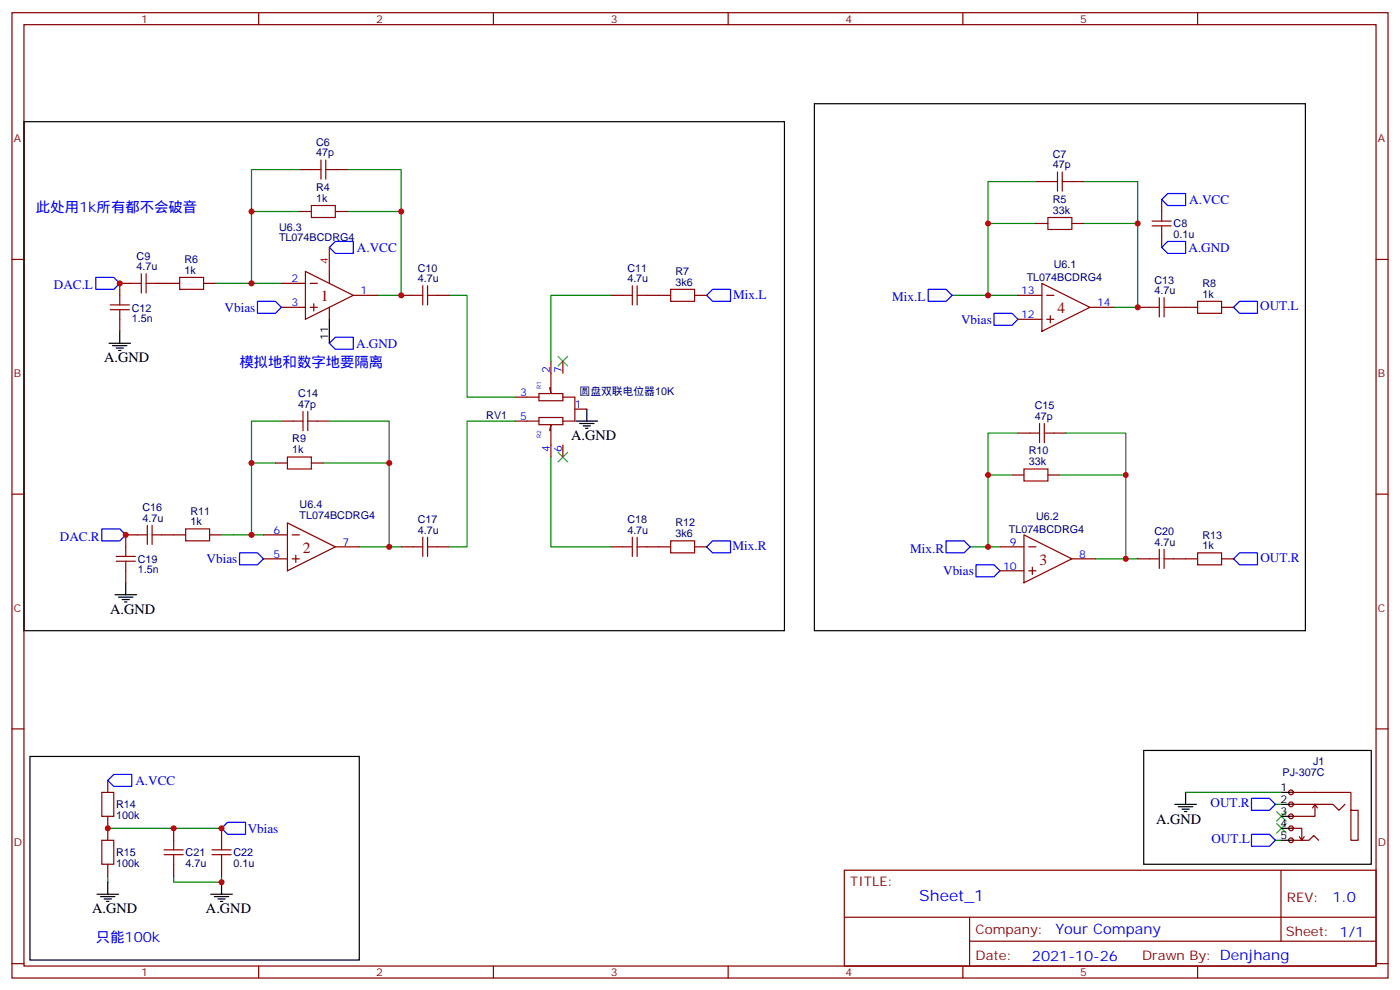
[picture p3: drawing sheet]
<svg xmlns="http://www.w3.org/2000/svg" width="412mm" height="292mm" viewBox="0 0 412 292" stroke-linecap="round" stroke-linejoin="round" font-family="sans-serif">
<g fill="none" stroke="#870000" stroke-width=".35">
<path d="M3.5 3.7h405.4v284.4h-405.4zM7.1 7.3h398.2v277.3h-398.2zM76.2 3.7v3.6M145.3 3.7v3.6M214.5 3.7v3.6M283.6 3.7v3.6M352.8 3.7v3.6M3.5 76.4h3.6M405.3 76.4h3.6M3.5 145.6h3.6M405.3 145.6h3.6M3.5 214.7h3.6"/>
<path d="M405.3 214.7h3.6M248.7 256.3h156.6v28.3h-156.6zM377.3 256.4v20.8M248.7 270.2h156.5M285.6 277.2h119.6M285.6 270.2v14.1M3.5 283.8h3.6M76.2 284.6v3.5M145.3 284.6v3.5M214.5 284.6v3.5M283.6 284.6v3.5M352.8 284.6v3.5"/>
<path d="M405.3 283.8h3.6"/>
</g>
<path d="M376.1 239l2.8 2.9M378.9 239l-2.8 2.9M376.1 242.6l2.8 2.8M378.9 242.6l-2.8 2.8" fill="none" stroke="#3c3" stroke-width=".35"/>
<path d="M349.2 233.4h28.3M375.7 236.9h1.8M375.7 247.5h1.8" fill="none" stroke="#008700" stroke-width=".35"/>
<path d="M346.1 236.9h6.3M347.1 237.6h4.3M348.2 238.3h2.1M348.9 239h.7M349.2 233.4v3.5" fill="none" stroke="#000" stroke-width=".35"/>
<path d="M368.7 235.2h5.2l1.8 1.7-1.8 1.8h-5.2zM368.7 245.7h5.2l1.8 1.8-1.8 1.8h-5.2z" fill="none" stroke="#00f" stroke-width=".35"/>
<g fill="#f0f0f0" stroke="#870000" stroke-width=".35">
<circle cx="380.3" cy="247.5" r=".71"/>
<circle cx="380.3" cy="244" r=".71"/>
<circle cx="380.3" cy="240.5" r=".71"/>
<circle cx="380.3" cy="236.9" r=".71"/>
<circle cx="380.3" cy="233.4" r=".71"/>
</g>
<g fill="none" stroke="#000" stroke-width=".35">
<path d="M7.1 35.8h224v150h-224zM239.9 30.6h144.6v155.2h-144.6zM35.3 97.6v3.5M97 94.1v7M32.1 101.1h6.4M33.2 101.8h4.2M34.2 102.5h2.1M34.9 103.2h.7M169.7 124h6.3M170.7 124.7h4.3M171.8 125.4h2.1M172.5 126.2h.7"/>
<path d="M172.9 120.5v3.5M33.9 175.2h6.3M34.9 175.9h4.3M36 176.6h2.1M36.7 177.3h.7M37 171.7v3.5M8.8 222.8h97v60h-97zM336.9 221.1h67v33.5h-67zM377.5 233.4h3.5M377.5 236.9h3.5M31.7 259.9v3.5M65.3 259.9v3.5"/>
<path d="M377.5 240.5h3.5M377.5 244h3.5M377.5 247.5h3.5M28.6 263.4h6.3M29.6 264.1h4.3M30.7 264.8h2.1M31.4 265.5h.7M62.1 263.4h6.3M63.1 264.1h4.3M64.2 264.8h2.1M64.9 265.5h.7"/>
</g>
<g fill="none" stroke="#870000" stroke-width=".35">
<path d="M88.2 50h3.5M98.8 50h3.5M305.2 53.5h3.5M315.7 53.5h3.6M342.2 58.8v3.5M88.2 62.3h3.5M90 79.9l14.1 7.1-14.1 7.1zM97 79.9v3.6M98.8 62.3h3.5M305.2 65.8h3.5M315.7 65.8h3.6M342.2 69.4v3.5"/>
<path d="M35.3 94.1v3.5M38.8 83.5h-3.5v3.5M45.9 83.5h7M60 83.5h3.5M82.9 83.5h7.1M82.9 90.5h7.1M91.4 83.5h2.1M91.4 90.5h2.1M92.4 89.5v2.1M97 90.5v3.6M104.1 87h7M118.2 87h3.5"/>
<path d="M128.8 87h3.5M179.9 87h3.5M190.5 87h7.1M204.6 87h3.5M299.9 87h7M299.9 94.1h7M306.9 83.5l14.1 7-14.1 7.1zM308.3 87h2.1M308.3 94.1h2.1M309.4 93v2.1M321 90.5h7.1M335.1 90.5h3.6"/>
<path d="M345.7 90.5h7.1M359.8 90.5h3.6M151.7 117h7M158.7 115.9h7.1v2.1h-7.1zM162.3 106.4v9.5l-.4-1.7M165.8 117h3.5v7h-3.5M165.8 106.4v3.5M81.1 136.4h3.6M82.9 124h3.5M91.7 136.4h3.5M93.5 124h3.5M151.7 124h7"/>
<path d="M158.7 123h7.1v2.1h-7.1zM161.9 126.9l.4-1.8v9.5M165.8 131.1v3.5M169.3 120.5h3.6M298.1 139.9h3.5M299.9 127.6h3.5M308.7 139.9h3.5M310.4 127.6h3.6M40.6 157.6h-3.6v3.5M47.6 157.6h7.1M61.7 157.6h3.6M77.6 157.6h7.1"/>
<path d="M84.7 154l14.1 7.1-14.1 7zM86.1 157.6h2.1M301.6 157.6l14.1 7-14.1 7.1zM37 168.1v3.6M77.6 164.6h7.1M86.1 164.6h2.1M87.1 163.5v2.2M98.8 161.1h7M118.2 161.1h3.5M128.8 161.1h3.5M179.9 161.1h3.5M190.5 161.1h7.1"/>
<path d="M204.6 161.1h3.5M294.6 161.1h7M294.6 168.1h7M303 161.1h2.2M303 168.1h2.2M304.1 167.1v2.1M315.7 164.6h7.1M335.1 164.6h3.6M345.7 164.6h7.1M359.8 164.6h3.6M31.7 229.9v3.5M380.3 236.9h12.3l1.8 1.8 1.8-1.8"/>
<path d="M380.3 233.4h17.6v5.3h2.1v8.8h-2.1v-8.8M387.3 236.9v3.6h-7M387.3 236.9l.8 1.1M387.3 236.9l-.7 1.1M31.7 240.5v7M31.7 254.6v3.5M51.2 244v3.5M51.2 254.6v3.5M65.3 244v3.5M65.3 254.6v3.5M380.3 247.5h5.3l1.4-1.4 1.4 1.4M380.3 244h3.2v3.5"/>
<path d="M382.8 246.5l.7 1M384.2 246.5l-.7 1"/>
</g>
<g fill="none" stroke="#00f" stroke-width=".35">
<path d="M344 57h5.2v3.5h-5.2l-1.8-1.7zM98.8 71.1h5.3v3.5h-5.3l-1.8-1.7zM342.2 72.9l1.8-1.8h5.2v3.5h-5.2zM28.2 81.7h5.3l1.8 1.8-1.8 1.7h-5.3zM75.8 88.8h5.3l1.8 1.7-1.8 1.8h-5.3zM208.1 87l1.8-1.8h5.3v3.6h-5.3zM273.4 85.2h5.3l1.8 1.8-1.8 1.8h-5.3zM292.8 92.3h5.3l1.8 1.8-1.8 1.7h-5.3zM365.1 88.8h5.3v3.5h-5.3l-1.7-1.8zM97 101.1l1.8-1.8h5.3v3.6h-5.3zM30 155.8h5.3l1.7 1.8-1.7 1.7h-5.3zM278.7 159.3h5.3l1.8 1.8-1.8 1.7h-5.3z"/>
<path d="M70.6 162.8h5.2l1.8 1.8-1.8 1.8h-5.2zM208.1 161.1l1.8-1.8h5.3v3.5h-5.3zM287.5 166.4h5.3l1.8 1.7-1.8 1.8h-5.3zM363.4 164.6l1.7-1.8h5.3v3.6h-5.3zM31.7 229.9l1.8-1.8h5.3v3.5h-5.3zM67 242.2h5.3v3.5h-5.3l-1.7-1.7z"/>
</g>
<g fill="none" stroke="#a10000" stroke-width=".35">
<path d="M91.7 50h2.8M94.5 47.1v5.7M96 50h2.8M96 47.1v5.7M308.7 53.5h2.8M311.5 50.7v5.6M312.9 53.5h2.8M312.9 50.7v5.6M91.7 60.5h7.1v3.6h-7.1zM308.7 64.1h7v3.5h-7zM339.4 66.5h5.6M339.4 65.1h5.6"/>
<path d="M342.2 62.3v2.8M342.2 66.5v2.9M32.5 91.2h5.6M32.5 89.8h5.6M35.3 87v2.8M35.3 91.2v2.9M38.8 83.5h2.8M41.6 80.6v5.7M43 83.5h2.9M43 80.6v5.7M52.9 81.7h7.1v3.5h-7.1zM121.7 87h2.8"/>
<path d="M124.5 84.2v5.6M125.9 87h2.9M125.9 84.2v5.6M183.4 87h2.9M186.3 84.2v5.6M187.7 84.2v5.6M187.7 87h2.8M197.6 85.2h7v3.6h-7zM338.7 90.5h2.8M341.5 87.7v5.6M342.9 87.7v5.6M342.9 90.5h2.8"/>
<path d="M352.8 88.8h7v3.5h-7zM84.7 134.6h7v3.5h-7zM86.4 124h2.9M89.3 121.2v5.7M90.7 124h2.8M90.7 121.2v5.7M301.6 138.1h7.1v3.6h-7.1zM303.4 127.6h2.8M306.2 124.7v5.7M307.6 127.6h2.8M307.6 124.7v5.7M40.6 157.6h2.8"/>
<path d="M43.4 154.7v5.7M44.8 157.6h2.8M44.8 154.7v5.7M54.7 155.8h7v3.5h-7zM124.5 158.3v5.6M125.9 158.3v5.6M186.3 158.3v5.6M187.7 158.3v5.6M197.6 159.3h7v3.5h-7zM34.2 165.3h5.7M34.2 163.9h5.7M37 161.1v2.8"/>
<path d="M37 165.3v2.8M121.7 161.1h2.8M125.9 161.1h2.9M183.4 161.1h2.9M187.7 161.1h2.8M338.7 164.6h2.8M341.5 161.8v5.6M342.9 161.8v5.6M342.9 164.6h2.8M352.8 162.8h7v3.6h-7zM30 233.4h3.5v7.1h-3.5zM30 247.5h3.5v7.1h-3.5z"/>
<path d="M48.3 251.7h5.7M48.3 250.3h5.7M51.2 247.5v2.8M51.2 251.7v2.9M62.4 251.7h5.7M62.4 250.3h5.7M65.3 247.5v2.8M65.3 251.7v2.9"/>
</g>
<g fill="none" stroke="#008700" stroke-width=".35">
<path d="M88.2 50h-14.1v12.3M102.3 50h15.9v12.3M305.2 53.5h-14.2v12.3M319.3 53.5h15.8v12.3M88.2 62.3h-14.1v21.2M102.3 62.3h15.9v24.7h-7.1M305.2 65.8h-14.2v21.2M319.3 65.8h15.8v24.7h-7M63.5 83.5h19.4M132.3 87h5.3v30h14.1M179.9 87h-17.6v19.4M280.5 87h19.4"/>
<path d="M81.1 136.4h-7v21.2M82.9 124h-8.8v12.4M95.2 136.4h19.5v24.7h-8.9M97 124h17.7v12.4M151.7 124h-14.1v37.1h-5.3M162.3 134.6v26.5h17.6M298.1 139.9h-7.1v21.2M299.9 127.6h-8.9v12.3M312.2 139.9h19.4v24.7h-8.8M314 127.6h17.6v12.3M65.3 157.6h12.3M114.7 161.1h3.5"/>
<path d="M285.8 161.1h8.8M331.6 164.6h3.5M31.7 244h33.6M31.7 258.1v1.8M51.2 258.1v1.8h14.1v-1.8"/>
</g>
<path d="M164.4 105l2.8 2.8M167.2 105l-2.8 2.8M164.4 133.2l2.8 2.8M167.2 133.2l-2.8 2.8" fill="none" stroke="#3c3" stroke-width=".35"/>
<path d="M97 72.9v7" fill="none" stroke="#f00" stroke-width=".35"/>
<g fill="#c00">
<circle cx="37" cy="157.6" r=".88"/>
<circle cx="35.3" cy="83.5" r=".88"/>
<circle cx="65.3" cy="244" r=".88"/>
<circle cx="65.3" cy="259.9" r=".88"/>
<circle cx="31.8" cy="244" r=".88"/>
<circle cx="114.7" cy="161.1" r=".88"/>
<circle cx="118.2" cy="87" r=".88"/>
<circle cx="74.1" cy="83.5" r=".88"/>
<circle cx="74.1" cy="62.3" r=".88"/>
<circle cx="118.2" cy="62.3" r=".88"/>
<circle cx="74.1" cy="157.6" r=".88"/>
<circle cx="74.1" cy="136.4" r=".88"/>
<circle cx="114.7" cy="136.4" r=".88"/>
<circle cx="331.6" cy="164.6" r=".88"/>
<circle cx="335.1" cy="65.8" r=".88"/>
<circle cx="331.6" cy="139.9" r=".88"/>
<circle cx="291" cy="87" r=".88"/>
<circle cx="291" cy="65.8" r=".88"/>
<circle cx="291" cy="161.1" r=".88"/>
<circle cx="291" cy="139.9" r=".88"/>
<circle cx="51.2" cy="244" r=".88"/>
<circle cx="335.1" cy="90.5" r=".88"/>
</g>
<g font-size="4.6" fill="#800">
<text x="94.5" y="88.8">1</text>
<text x="311.5" y="92.3">4</text>
<text x="89.3" y="162.8">2</text>
<text x="306.2" y="166.4">3</text>
</g>
<text font-size="4.6" fill="#00f" x="270.8" y="265.4">Sheet_1</text>
<g font-size="4.2" fill="#00f">
<text x="10.6" y="62.3">此处用1k所有都不会破音</text>
<text x="70.6" y="108.2">模拟地和数字地要隔离</text>
<text x="392.5" y="265.6">1.0</text>
<text x="310.9" y="275.2">Your Company</text>
<text x="28.2" y="277.5">只能100k</text>
<text x="304" y="283">2021-10-26</text>
</g>
<g font-size="4.2">
<text x="30.7" y="106.8">A.GND</text>
<text x="168.3" y="129.7">A.GND</text>
<text x="32.5" y="180.8">A.GND</text>
<text x="340.6" y="242.6">A.GND</text>
<text x="27.2" y="269">A.GND</text>
<text x="60.7" y="269">A.GND</text>
</g>
<g font-size="3.9" fill="#00f">
<text x="350.3" y="60">A.VCC</text>
<text x="105.1" y="74.1">A.VCC</text>
<text x="350.1" y="74.2">A.GND</text>
<text x="15.9" y="85.2">DAC.L</text>
<text x="216" y="88.1">Mix.L</text>
<text x="262.8" y="88.8">Mix.L</text>
<text x="66.2" y="91.8">Vbias</text>
<text x="283.1" y="95.3">Vbias</text>
<text x="371.2" y="91.4">OUT.L</text>
<text x="104.9" y="102.4">A.GND</text>
<text x="17.6" y="159.3">DAC.R</text>
<text x="60.9" y="165.9">Vbias</text>
<text x="215.8" y="162.1">Mix.R</text>
<text x="268.1" y="162.8">Mix.R</text>
<text x="371.3" y="165.4">OUT.R</text>
<text x="277.8" y="169.4">Vbias</text>
<text x="39.9" y="231.1">A.VCC</text>
<text x="356.6" y="237.7">OUT.R</text>
<text x="73" y="245.2">Vbias</text>
<text x="356.9" y="248.4">OUT.L</text>
</g>
<g font-size="3.9" fill="#800">
<text x="250.5" y="260.9">TITLE:</text>
<text x="379.1" y="265.6">REV:</text>
<text x="287.4" y="275.1">Company:</text>
<text x="378.7" y="275.7">Sheet: 1/1</text>
<text x="287.4" y="282.8">Date:</text>
<text x="336.4" y="282.9">Drawn By: Denjhang</text>
</g>
<g font-size="3.2" fill="#800">
<text x="41.6" y="6.7">1</text>
<text x="110.8" y="6.7">2</text>
<text x="179.9" y="6.7">3</text>
<text x="249.1" y="6.7">4</text>
<text x="318.2" y="6.7">5</text>
<text x="4.1" y="41.8">A</text>
<text x="405.9" y="41.8">A</text>
<text x="4.1" y="111">B</text>
<text x="405.9" y="111">B</text>
<text x="4.1" y="180.1">C</text>
<text x="405.9" y="180.1">C</text>
<text x="4.1" y="249.3">D</text>
<text x="405.9" y="249.3">D</text>
<text x="41.6" y="287.5">1</text>
<text x="110.8" y="287.5">2</text>
<text x="179.9" y="287.5">3</text>
<text x="249.1" y="287.5">4</text>
<text x="318.2" y="287.5">5</text>
</g>
<g font-size="3.2" fill="#000080">
<text x="93.1" y="46.1">47p</text>
<text x="93.1" y="42.9">C6</text>
<text x="310.1" y="46.4">C7</text>
<text x="310.1" y="49.6">47p</text>
<text x="93.1" y="59.5">1k</text>
<text x="93.1" y="56.3">R4</text>
<text x="310.1" y="59.8">R5</text>
<text x="310.1" y="63">33k</text>
<text x="82.2" y="71.1">TL074BCDRG4</text>
<text x="82.2" y="67.9">U6.3</text>
<text x="345.7" y="70.1">0.1u</text>
<text x="345.7" y="67">C8</text>
<text x="40.2" y="76.5">C9</text>
<text x="54.3" y="77.5">R6</text>
<text x="40.2" y="79.6">4.7u</text>
<text x="54.3" y="80.6">1k</text>
<text x="123.1" y="83.1">4.7u</text>
<text x="123.1" y="80.1">C10</text>
<text x="184.8" y="83.1">4.7u</text>
<text x="184.8" y="80.1">C11</text>
<text x="199" y="81">R7</text>
<text x="302.4" y="82.8">TL074BCDRG4</text>
<text x="310.4" y="79.1">U6.1</text>
<text x="340.1" y="83.5">C13</text>
<text x="199" y="84.2">3k6</text>
<text x="340.1" y="86.6">4.7u</text>
<text x="354.2" y="87.7">1k</text>
<text x="354.2" y="84.6">R8</text>
<text x="38.8" y="94.8">1.5n</text>
<text x="38.8" y="91.8">C12</text>
<text x="87.9" y="117">C14</text>
<text x="170.7" y="116.3">圆盘双联电位器10K</text>
<text x="87.9" y="120.2">47p</text>
<text x="143.2" y="123.4">RV1</text>
<text x="304.8" y="123.7">47p</text>
<text x="304.8" y="120.5">C15</text>
<text x="86.1" y="130.3">R9</text>
<text x="86.1" y="133.6">1k</text>
<text x="303" y="137.1">33k</text>
<text x="303" y="133.9">R10</text>
<text x="88.2" y="149.6">U6.4</text>
<text x="42" y="153.7">4.7u</text>
<text x="42" y="150.5">C16</text>
<text x="56.1" y="154.7">1k</text>
<text x="56.1" y="151.6">R11</text>
<text x="88.2" y="152.9">TL074BCDRG4</text>
<text x="123.1" y="154.2">C17</text>
<text x="184.8" y="154.2">C18</text>
<text x="199" y="155.1">R12</text>
<text x="305.2" y="153.2">U6.2</text>
<text x="123.1" y="157.2">4.7u</text>
<text x="184.8" y="157.2">4.7u</text>
<text x="199" y="158.3">3k6</text>
<text x="297.2" y="156.9">TL074BCDRG4</text>
<text x="340.1" y="160.7">4.7u</text>
<text x="340.1" y="157.6">C20</text>
<text x="354.2" y="161.8">1k</text>
<text x="354.2" y="158.7">R13</text>
<text x="40.6" y="165.9">C19</text>
<text x="40.6" y="168.9">1.5n</text>
<text x="386.8" y="225.5">J1</text>
<text x="377.8" y="228.6">PJ-307C</text>
<text x="34.2" y="238.1">R14</text>
<text x="34.2" y="241.3">100k</text>
<text x="34.2" y="255.4">100k</text>
<text x="34.2" y="252.2">R15</text>
<text x="54.7" y="255.4">4.7u</text>
<text x="54.7" y="252.2">C21</text>
<text x="68.8" y="255.4">0.1u</text>
<text x="68.8" y="252.2">C22</text>
</g>
<text font-size="3.2" fill="#f00" x="96.7" y="77.8" transform="rotate(-90 96.7 77.8)">4</text>
<g font-size="3.2" fill="#00f">
<text x="85.8" y="83.1">2</text>
<text x="106.2" y="86.6">1</text>
<text x="300.8" y="86.6">13</text>
<text x="85.8" y="90.2">3</text>
<text x="300.8" y="93.7">12</text>
<text x="323.1" y="90.2">14</text>
<text x="161.9" y="109.9" transform="rotate(-90 161.9 109.9)">2</text>
<text x="165.5" y="109.9" transform="rotate(-90 165.5 109.9)">7</text>
<text x="153.2" y="116.6">3</text>
<text x="153.2" y="123.7">5</text>
<text x="169.3" y="120.2">1</text>
<text x="161.9" y="133.1" transform="rotate(-90 161.9 133.1)">4</text>
<text x="165.5" y="133.1" transform="rotate(-90 165.5 133.1)">6</text>
<text x="80.5" y="157.2">6</text>
<text x="100.9" y="160.7">7</text>
<text x="297.5" y="160.7">9</text>
<text x="80.5" y="164.3">5</text>
<text x="295.5" y="167.8">10</text>
<text x="317.9" y="164.3">8</text>
</g>
<g font-size="3.2">
<text x="96.7" y="100.2" transform="rotate(-90 96.7 100.2)">11</text>
<text x="377.2" y="233">1</text>
<text x="377.2" y="236.6">2</text>
<text x="377.2" y="240.1">3</text>
<text x="377.2" y="243.6">4</text>
<text x="377.2" y="247.2">5</text>
</g>
<g font-size="1.8" fill="#00f">
<text x="159.4" y="114.5" transform="rotate(-90 159.4 114.5)">R1</text>
<text x="159.4" y="129" transform="rotate(-90 159.4 129)">R2</text>
</g>
</svg>
